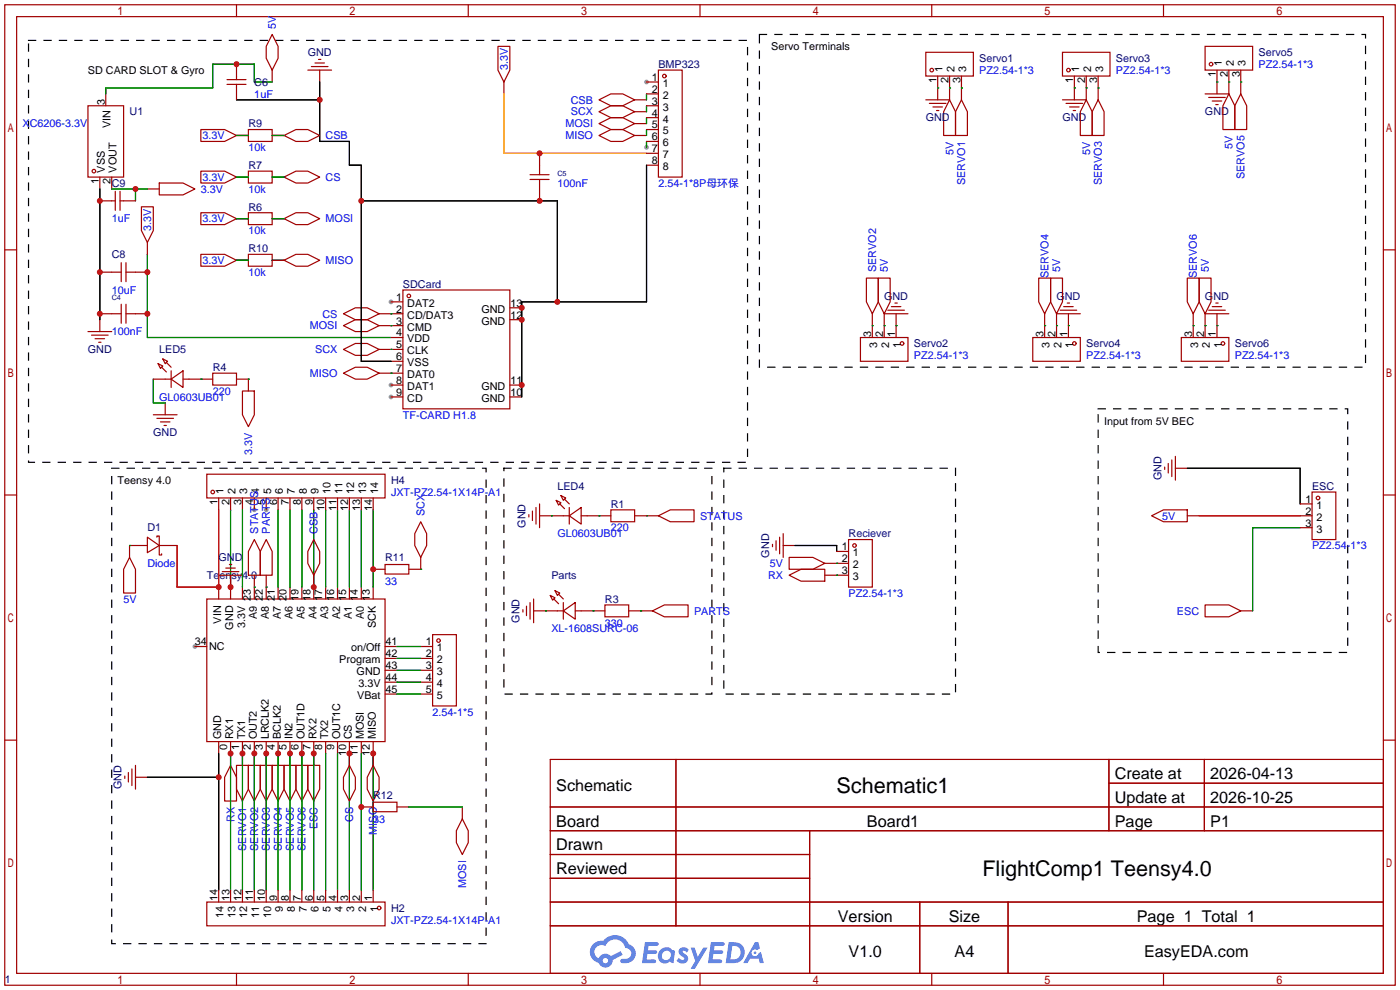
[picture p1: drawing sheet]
<svg xmlns="http://www.w3.org/2000/svg" width="299mm" height="212mm" viewBox="0 0 299 212" stroke-linecap="round" stroke-linejoin="round" font-family="sans-serif">
<g fill="#999">
<circle cx="41.7" cy="138.2" r=".51"/>
<circle cx="54.4" cy="109" r=".51"/>
<circle cx="56.9" cy="109" r=".51"/>
<circle cx="138.2" cy="17.5" r=".51"/>
<circle cx="83.6" cy="84.8" r=".51"/>
<circle cx="83.6" cy="82.3" r=".51"/>
<circle cx="83.6" cy="64.5" r=".51"/>
<circle cx="138.2" cy="31.5" r=".51"/>
</g>
<g fill="none" stroke="#a10000" stroke-width=".25">
<path d="M1 1h297.2v209.6h-297.2zM3.6 3.6h292.1v204.4h-292.1zM50.5 1v2.6M100.1 1v2.6M149.6 1v2.6M199.1 1v2.6M248.7 1v2.6M1 53.4h2.6M295.7 53.4h2.5M1 105.8h2.6M295.7 105.8h2.5M1 158.2h2.6"/>
<path d="M295.7 158.2h2.5M117.6 162.3h178.1v45.7h-178.1zM117.6 172.5h178.1M117.6 177.5h178.1M144.5 162.3v35.6M173 177.5v30.5M237 162.3v15.2M237 167.4h58.7M257.4 162.3v15.2M117.6 182.6h55.4M117.6 192.8h178.1M117.6 187.7h55.4"/>
<path d="M117.6 197.9h178.1M196.6 192.8v15.2M215.4 192.8v15.2M50.5 208v2.6M100.1 208v2.6M149.6 208v2.6M199.1 208v2.6M248.7 208v2.6"/>
</g>
<g fill="#5487ff">
<path d="M145.3 202.7a1.3 1.3 0 0 1 1.9 .3l-.4 .6a.54 .54 0 0 0-.9-.2l.1 .2a1.34 1.34 0 0 1 .9 1.8 1.47 1.47 0 0 1-2.3-.1l.5-.6 .8 .5a.31 .31 0 0 0 .4-.3 .31 .31 0 0 0-.3-.4 1.12 1.12 0 0 1-.7-1.8z"/>
<path d="M147.6 202.5h.9l.6 2 1.2-2h.9l-2.7 4.6h-.9l1-1.7z"/>
<path d="M137.8 201.4h1.7a1.31 1.31 0 0 1 1.2 .2 .4 .4 0 0 1-.3 .5l-1.8 .1-.1 .9h1.6a.4 .4 0 0 1 .4 .4 .4 .4 0 0 1-.5 .4h-1.6l-.2 1.2h1.4a.46 .46 0 0 1 .5 0 .46 .46 0 0 1 .1 .5l-.4 .2h-2.6z"/>
<path d="M151.9 201.4h1.7a1.32 1.32 0 0 1 1.2 .2 .39 .39 0 0 1-.3 .5l-1.8 .1-.1 .9h1.6a.4 .4 0 0 1 .4 .4 .4 .4 0 0 1-.4 .4h-1.7l-.2 1.2h1.4a.46 .46 0 0 1 .5 0 .46 .46 0 0 1 .1 .5l-.4 .2h-2.6z"/>
<path d="M161.3 201.4h.8l.3 1.3-.6 .4a.75 .75 0 0 0-1.1 .3 .75 .75 0 0 0 .5 1 .75 .75 0 0 0 .9-.7l.5-.2 .6 2.3h-.8l-.3-.9h-1.8l-.5 .9h-1z"/>
<path d="M155.7 201.4l-.6 4.4h1.5a2.27 2.27 0 0 0 2.6-2.2 2.27 2.27 0 0 0-2.7-2.2zM156.5 202.1a1.5 1.5 0 0 1 1.8 1.6 1.5 1.5 0 0 1-1.9 1.4h-.3z"/>
<path d="M141.2 203a1.6 1.6 0 0 0-.3 2.3 1.6 1.6 0 0 0 2.3 .2l.7 .3 .3-2.4-.1-.3-.5-.1a1.58 1.58 0 0 0-2.4 0zM141.8 203.5a.98 .98 0 0 1 1.6 .4 .98 .98 0 0 1-1.1 1.3 .94 .94 0 0 1-.9-.7 .94 .94 0 0 1 .4-1z"/>
<path d="M126.8 201.8a2.37 2.37 0 0 0 1.1 4 1.54 1.54 0 0 0 1.8 1 1.54 1.54 0 0 0 1.2-1.6l2.2-1.1-.5-.8-2 1a1.57 1.57 0 0 0-2.7 .5 1.5 1.5 0 0 1-.7-2.1 1.5 1.5 0 0 1 2.2-.5 2.23 2.23 0 0 1 2.3-1.4 2.23 2.23 0 0 1 2 1.8 1.16 1.16 0 0 1 1.2 1.1 1.16 1.16 0 0 1-1.1 1.2h-.7a.47 .47 0 0 0-.5 .4 .47 .47 0 0 0 .4 .5 2.17 2.17 0 0 0 2.5-.9 2.17 2.17 0 0 0-.3-2.7l-.8-.4a3.2 3.2 0 0 0-5.5-.7l-1.1 .1zM128.8 205.3a.6 .6 0 0 1 1.2 0 .6 .6 0 0 1-1.2 0z"/>
<circle cx="161.4" cy="203.6" r=".28"/>
</g>
<g fill="none" stroke="#a10000" stroke-width=".25">
<path d="M48.5 18h4.1M48.5 17h4.1M50.5 13.7v3.3M50.5 18v3.3M58.2 7.4l1.2 2.5v2.5l-1.2 2.6-1.3-2.6v-2.5zM58.2 15v2.5M65.8 15h5.1M66.5 14.2h3.6M67.3 13.5h2M68.1 12.7h.5M68.3 15v2.5M106.4 9.9h2.6v5.1l-1.3 2.5-1.3-2.5z"/>
<path d="M107.7 17.5v2.6M138.2 17.5h2.5M140.7 15h5.1v22.8h-5.1zM197.9 11.2h10.1v5.1h-10.1zM200.4 16.3v5M202.9 16.3v5M205.5 16.3v5M227.1 11.2h10.1v5.1h-10.1zM229.6 16.3v5M232.2 16.3v5M234.7 16.3v5M257.6 9.9h10.1v5.1h-10.1z"/>
<path d="M260.1 15v5.1M262.6 15v5.1M265.2 15v5.1M18.8 22.6h7.6v15.2h-7.6zM21.3 37.8v2.6M22.6 20.1v2.5M23.9 37.8v2.6M34 39.1h5.1l2.6 1.3-2.6 1.3h-5.1zM42.9 27.7h5.1l2.5 1.3-2.5 1.2h-5.1zM42.9 36.6h5.1l2.5 1.2-2.5 1.3h-5.1zM50.5 29h2.6M50.5 37.8h2.6"/>
<path d="M53.1 36.6h5.1v2.5h-5.1zM53.1 27.7h5.1v2.5h-5.1zM58.2 29h2.5M58.2 37.8h2.5M60.7 29l2.5-1.3h2.6l2.5 1.3-2.5 1.2h-2.6zM60.7 37.8l2.5-1.2h2.6l2.5 1.2-2.5 1.3h-2.6zM113.3 38.4h4M113.3 37.3h4M115.3 32.8v4.5M115.3 38.4v4.5M128 21.3l2.6-1.2h2.5l2.5 1.2-2.5 1.3h-2.5zM128 23.9l2.6-1.3h2.5l2.5 1.3-2.5 1.2h-2.5z"/>
<path d="M128 26.4l2.6-1.3h2.5l2.5 1.3-2.5 1.3h-2.5zM128 29l2.6-1.3h2.5l2.5 1.3-2.5 1.2h-2.5zM135.6 21.3h2.6M135.6 23.9h2.6M135.6 26.4h2.6M135.6 29h2.6M138.2 20.1h2.5M138.2 22.6h2.5M138.2 25.1h2.5M138.2 27.7h2.5M138.2 30.2h2.5M138.2 32.8h2.5"/>
<path d="M138.2 35.3h2.5M197.9 21.3h5M198.6 22.1h3.6M199.4 22.9h2M200.2 23.6h.5M202.9 21.3l1.3 2.6v5.1h-2.5v-5.1zM205.5 21.3l1.3 2.6v5.1h-2.6v-5.1zM227.1 21.3h5.1M227.8 22.1h3.6M228.6 22.9h2M229.4 23.6h.5M232.2 21.3l1.2 2.6v5.1h-2.5v-5.1z"/>
<path d="M234.7 21.3l1.3 2.6v5.1h-2.6v-5.1zM257.6 20.1h5M258.3 20.8h3.6M259.1 21.6h2M259.8 22.4h.5M262.6 20.1l1.3 2.5v5.1h-2.5v-5.1zM265.2 20.1l1.2 2.5v5.1h-2.5v-5.1zM21.3 58.2h4.6M21.3 42.9h3.3M24.6 40.9v4.1M25.7 40.9v4.1M25.7 42.9h3.3"/>
<path d="M25.9 56.1v4.1M26.9 56.1v4.1M26.9 58.2h4.6M30.2 44.2h2.6v5.1l-1.3 2.5-1.3-2.5zM31.5 40.4h2.5M31.5 51.8v2.6M42.9 45.5h5.1l2.5 1.2-2.5 1.3h-5.1zM42.9 54.4h5.1l2.5 1.2-2.5 1.3h-5.1zM50.5 46.7h2.6M50.5 55.6h2.6M53.1 45.5h5.1v2.5h-5.1zM53.1 54.4h5.1v2.5h-5.1z"/>
<path d="M58.2 46.7h2.5M58.2 55.6h2.5M60.7 46.7l2.5-1.2h2.6l2.5 1.2-2.5 1.3h-2.6zM60.7 55.6l2.5-1.2h2.6l2.5 1.2-2.5 1.3h-2.6zM185.2 59.4h2.5v5.1l-1.3 2.6-1.2-2.6zM187.7 59.4h2.5v5.1l-1.2 2.6-1.3-2.6zM222 59.4h2.5v5.1l-1.2 2.6-1.3-2.6zM224.5 59.4h2.6v5.1l-1.3 2.6-1.3-2.6zM253.7 59.4h2.6v5.1l-1.3 2.6-1.3-2.6zM256.3 59.4h2.5v5.1l-1.2 2.6-1.3-2.6zM18.8 70.9h5.1M19.6 71.6h3.5"/>
<path d="M20.3 72.4h2.1M21.1 73.2h.5M21.3 67.1h4.6M21.3 68.3v2.6M25.9 65v4.1M26.9 67.1h4.6M26.9 65v4.1M33.8 77.7l1 .5-.5 .5zM34.5 78.5l1.1 1M34.8 76.7l1 .5-.5 .5zM35.6 77.5l1 1M36.6 79.2v3.6"/>
<path d="M45.5 79.8h5v2.5h-5zM73.4 79.8l2.5-1.3h2.6l2.5 1.3-2.5 1.2h-2.6zM73.4 67.1l2.5-1.3h2.6l2.5 1.3-2.5 1.2h-2.6zM73.4 74.7l2.5-1.3h2.6l2.5 1.3-2.5 1.2h-2.6zM73.4 69.6l2.5-1.3h2.6l2.5 1.3-2.5 1.3h-2.6zM81 67.1h5.1M81 79.8h5.1M81 74.7h5.1M81 69.6h5.1M83.6 77.2h2.5M83.6 72.1h2.5M83.6 64.5h2.5"/>
<path d="M86.1 62h22.9v25.4h-22.9zM109 65.8h2.5M109 68.3h2.5M183.9 72.1h10.2v5.1h-10.2zM186.4 67.1v5M189 67.1h5.1M189 67.1v5M189.7 66.3h3.6M190.5 65.5h2M191.3 64.8h.5M191.5 67.1v5M220.7 72.1h10.2v5.1h-10.2z"/>
<path d="M223.3 67.1v5M225.8 67.1h5.1M225.8 67.1v5M226.6 66.3h3.5M227.3 65.5h2.1M228.1 64.8h.5M228.3 67.1v5M252.5 72.1h10.1v5.1h-10.1zM255 67.1v5M257.6 67.1h5M257.6 67.1v5M258.3 66.3h3.6"/>
<path d="M259.1 65.5h2M259.8 64.8h.5M260.1 67.1v5M32.8 88.6h5M32.8 81h3.8M33.5 89.4h3.6M34.3 90.2h2M35.1 90.9h.5M35.3 86.1v2.5M36.6 81l2.5-1.8v3.6zM39.1 81h6.4M50.5 81h2.6v2.6"/>
<path d="M51.8 83.6h2.6v5l-1.3 2.6-1.3-2.6zM83.6 82.3h2.5M83.6 84.8h2.5M109 82.3h2.5M109 84.8h2.5M248.9 99.8v.5M249.7 99.1v2M250.4 98.3v3.6M251.2 97.5v5.1M27.7 119.1l1.3 2.6v5h-2.6v-5zM31.5 114.8l2.5 1.8-2.5 1.5zM31.5 116.6h-3.8v2.5"/>
<path d="M33.5 114.8v-.2h.5v2M34 116.6v2h.5v-.2M34 116.6h3.8M44.2 101.3h38.1v5.1h-38.1zM46.7 106.4v2.6M49.3 106.4v2.6M51.8 106.4v2.6M54.4 115.3l1.2 2.6v5h-2.5v-5zM54.4 106.4v2.6M56.9 115.3l1.3 2.6v5h-2.6v-5zM56.9 106.4v2.6M59.4 106.4v2.6"/>
<path d="M62 106.4v2.6M64.5 106.4v2.6M67.1 115.3l1.2 2.6v2.5l-1.2 2.5-1.3-2.5v-2.5zM67.1 106.4v2.6M69.6 106.4v2.6M72.1 106.4v2.6M74.7 106.4v2.6M77.2 106.4v2.6M79.8 106.4v2.6M89.9 111.5l1.3 2.5v2.6l-1.3 2.5-1.3-2.5v-2.6zM89.9 119.1v2.6h-2.5M113 110v.5"/>
<path d="M113.8 109.2v2.1M114.6 108.5v3.5M115.3 110.2h6.4M115.3 107.7v5.1M118.9 106.9l1 .5-.5 .5zM119.6 107.7l1 1M119.9 105.9l1 .5-.5 .5zM120.6 106.7l1.1 1M121.7 110.2l2.5-1.7v3.5zM121.7 108.5v3.5M124.2 110.2h6.4M130.6 109h5v2.5h-5z"/>
<path d="M135.6 110.2h5.1M140.7 110.2l2.6-1.2h5v2.5h-5zM165.1 116.3v.5M165.9 115.6v2M166.6 114.8v3.6M167.4 116.6h2.5M167.4 114v5.1M168.7 119.1h5l2.6 1.3-2.6 1.3h-5zM178.8 117.9h2.6M181.4 115.3h5v10.2h-5zM246.1 110.2l2.6-1.2h5v2.5h-5zM251.2 100.1h2.5"/>
<path d="M253.7 110.2h2.6M277.9 110.2h2.5M277.9 107.7h2.5M277.9 112.8h2.5M280.4 105.2h5.1v10.1h-5.1zM41.7 138.2h2.5M44.2 128h38.1v30.5h-38.1zM46.7 125.5v2.5M46.7 122.9h5.1M47.5 122.2h3.6M48.3 121.4h2M49 120.6h.5"/>
<path d="M49.3 122.9v5.1M51.8 125.5v2.5M54.4 122.9v5.1M56.9 122.9v5.1M59.4 125.5v2.5M62 125.5v2.5M64.5 125.5v2.5M67.1 122.9v5.1M69.6 125.5v2.5M72.1 125.5v2.5M74.7 125.5v2.5M77.2 125.5v2.5"/>
<path d="M79.8 125.5v2.5M79.8 121.7h2.5M82.3 120.6h5.1v2.1h-5.1zM82.3 138.2h2.5M89.9 138.2h2.6M92.5 135.6h5v15.3h-5zM111.8 130.3v.5M112.5 129.5v2.1M113.3 128.8v3.5M114 130.6h6.4M114 128v5.1M117.6 127.3l1 .5-.5 .5z"/>
<path d="M118.4 128l1 1M118.6 126.2l1 .5-.5 .6zM119.4 127l1 1M120.4 130.6l2.5-1.8v3.5zM120.4 128.8v3.5M122.9 130.6h6.4M129.3 129.3h5.1v2.5h-5.1zM134.4 130.6h5M139.4 130.6l2.6-1.3h5.1v2.5h-5.1zM168.7 122.9l2.5-1.2h5.1v2.5h-5.1zM176.3 120.4h5.1M176.3 122.9h5.1"/>
<path d="M257.6 129.3h5l2.6 1.3-2.6 1.2h-5zM265.2 130.6h2.5M46.7 158.5v2.5M49.3 158.5v5.1M51.8 158.5v5.1M54.4 158.5v5.1M56.9 158.5v5.1M59.4 158.5v5.1M62 158.5v5.1M64.5 158.5v5.1M67.1 158.5v5.1M69.6 158.5v2.5"/>
<path d="M72.1 158.5v2.5M74.7 158.5v5.1M77.2 158.5v2.5M79.8 158.5v5.1M82.3 140.7h2.5M82.3 143.3h2.5M82.3 145.8h2.5M82.3 148.3h2.5M89.9 140.7h2.6M89.9 143.3h2.6M89.9 145.8h2.6M89.9 148.3h2.6"/>
<path d="M26.7 165.9v.5M27.4 165.1v2M28.2 164.3v3.6M29 166.1h2.5M29 163.6v5.1M49.3 163.6l1.2 2.5v5.1h-2.5v-5.1zM50.5 163.6h2.6v5.1l-1.3 2.5-1.3-2.5zM53.1 163.6h2.5v5.1l-1.2 2.5-1.3-2.5zM55.6 163.6h2.6v5.1l-1.3 2.5-1.3-2.5zM58.2 163.6h2.5v5.1l-1.3 2.5-1.2-2.5zM60.7 163.6h2.5v5.1l-1.2 2.5-1.3-2.5zM63.2 163.6h2.6v5.1l-1.3 2.5-1.3-2.5z"/>
<path d="M65.8 163.6h2.5v5.1l-1.2 2.5-1.3-2.5zM74.7 163.6l1.2 2.5v2.6l-1.2 2.5-1.3-2.5v-2.6zM77.2 172.5h2.6M79.8 171.5h5v2h-5zM79.8 163.6l1.2 2.5v2.6l-1.2 2.5-1.3-2.5v-2.6zM84.8 172.5h2.6M98.8 175l1.3 2.5v2.6l-1.3 2.5-1.3-2.5v-2.6zM98.8 172.5v2.5M44.2 192.8h38.1v5.1h-38.1zM46.7 190.2v2.6M49.3 190.2v2.6M51.8 190.2v2.6"/>
<path d="M54.4 190.2v2.6M56.9 190.2v2.6M59.4 190.2v2.6M62 190.2v2.6M64.5 190.2v2.6M67.1 190.2v2.6M69.6 190.2v2.6M72.1 190.2v2.6M74.7 190.2v2.6M77.2 190.2v2.6M79.8 190.2v2.6"/>
<circle cx="142" cy="16.3" r=".38"/>
<circle cx="199.1" cy="15" r=".38"/>
<circle cx="228.3" cy="15" r=".38"/>
<circle cx="258.8" cy="13.7" r=".38"/>
<circle cx="20.1" cy="36.6" r=".38"/>
<circle cx="87.4" cy="63.2" r=".38"/>
<circle cx="192.8" cy="73.4" r=".38"/>
<circle cx="229.6" cy="73.4" r=".38"/>
<circle cx="261.4" cy="73.4" r=".38"/>
<circle cx="45.5" cy="105.2" r=".38"/>
<circle cx="182.6" cy="116.6" r=".38"/>
<circle cx="281.7" cy="106.4" r=".38"/>
<circle cx="93.7" cy="136.9" r=".38"/>
<circle cx="81" cy="194.1" r=".38"/>
</g>
<path d="M6.1 8.6h153.7v90.2h-153.7zM162.3 7.4h129.5v71.1h-129.5zM234.7 87.4h53.3v52h-53.3zM23.9 100.1h80v101.6h-80zM107.7 100.1h44.4v48.2h-44.4zM154.7 100.1h49.5v48.2h-49.5z" fill="none" stroke="#000" stroke-width=".25" stroke-dasharray="1.5 1.8"/>
<path d="M46.7 109v16.5h-8.9v-8.9M256.3 110.2h21.6" fill="none" stroke="#f00" stroke-width=".25"/>
<path d="M68.3 17.5v12.7h6.4v5.1h2.5v41.9h6.4M50.5 21.3h17.8M138.2 35.3v29.2h-26.7v20.3M21.3 40.4v27.9M77.2 42.9h41.9v21.6M169.9 116.6h8.9v1.3M253.7 100.1h24.2v7.6M31.5 166.1h15.2M46.7 161v29.2" fill="none" stroke="#000" stroke-width=".25"/>
<g fill="none" stroke="#008700" stroke-width=".25">
<path d="M58.2 17.5h-3.8v-3.8h-8.9v5.1h-22.9v1.3M200.4 18.8h.1M202.9 18.8h.1M205.5 18.8h.1M229.6 18.8h.1M232.2 18.8h.1M234.7 18.8h.1M260.1 17.5h.1M262.6 17.5h.1M265.2 17.5h.1M50.5 29h2.6M50.5 37.8h2.6"/>
<path d="M58.2 29h2.5M58.2 37.8h2.5M138.2 20.1v1.2M138.2 22.6v1.3M138.2 25.1v1.3M138.2 27.7v1.3M138.2 30.2v1.3M23.9 40.4h7.6M29 40.4v2.5M31.5 54.4v17.7h52.1M50.5 46.7h2.6M50.5 55.6h2.6"/>
<path d="M58.2 46.7h2.5M58.2 55.6h2.5M83.6 67.1h.1M83.6 79.8h.1M83.6 69.6h.1M83.6 74.7h.1M186.4 69.6h.1M189 69.6h.1M191.5 69.6h.1M223.3 69.6h.1M225.8 69.6h.1M228.3 69.6h.1"/>
<path d="M255 69.6h.1M257.6 69.6h.1M260.1 69.6h.1M32.8 81v5.1h2.5M42.9 81h.1M53.1 81h.1M27.7 116.6h.1M49.3 109v16.5M51.8 109v16.5M59.4 109v16.5M62 109v16.5M64.5 109v16.5"/>
<path d="M67.1 109v16.5M69.6 109v16.5M72.1 109v16.5M74.7 109v16.5M77.2 109v16.5M79.8 109v16.5M117.9 110.2h.1M128 110.2h.1M138.2 110.2h.1M277.9 112.8h-10.2v17.8M54.4 125.5h.1M56.9 125.5h.1"/>
<path d="M84.8 138.2h5.1M89.9 121.7h.1M116.6 130.6h.1M126.7 130.6h.1M136.9 130.6h.1M178.8 120.4h.1M178.8 122.9h.1M84.8 140.7h5.1M84.8 143.3h5.1M84.8 145.8h5.1M84.8 148.3h5.1M49.3 161v29.2"/>
<path d="M51.8 161v29.2M54.4 161v29.2M56.9 161v29.2M59.4 161v29.2M62 161v29.2M64.5 161v29.2M67.1 161v29.2M69.6 161v29.2M72.1 161v29.2M74.7 161v29.2M77.2 161v29.2M79.8 161v29.2"/>
<path d="M87.4 172.5h11.4"/>
</g>
<path d="M107.7 20.1v12.7h30.5" fill="none" stroke="#f90" stroke-width=".25"/>
<g fill="#c00">
<circle cx="46.7" cy="125.5" r=".63"/>
<circle cx="46.7" cy="166.1" r=".63"/>
<circle cx="115.3" cy="32.8" r=".63"/>
<circle cx="79.8" cy="161" r=".63"/>
<circle cx="74.7" cy="161" r=".63"/>
<circle cx="67.1" cy="161" r=".63"/>
<circle cx="64.5" cy="161" r=".63"/>
<circle cx="62" cy="161" r=".63"/>
<circle cx="59.4" cy="161" r=".63"/>
<circle cx="56.9" cy="161" r=".63"/>
<circle cx="54.4" cy="161" r=".63"/>
<circle cx="51.8" cy="161" r=".63"/>
<circle cx="49.3" cy="161" r=".63"/>
<circle cx="49.3" cy="125.5" r=".63"/>
<circle cx="67.1" cy="125.5" r=".63"/>
<circle cx="79.8" cy="121.7" r=".63"/>
<circle cx="50.5" cy="13.7" r=".63"/>
<circle cx="31.5" cy="67.1" r=".63"/>
<circle cx="31.5" cy="58.2" r=".63"/>
<circle cx="77.2" cy="42.9" r=".63"/>
<circle cx="115.3" cy="42.9" r=".63"/>
<circle cx="119.1" cy="64.5" r=".63"/>
<circle cx="111.5" cy="65.8" r=".63"/>
<circle cx="111.5" cy="68.3" r=".63"/>
<circle cx="111.5" cy="82.3" r=".63"/>
<circle cx="68.3" cy="21.3" r=".63"/>
<circle cx="21.3" cy="67.1" r=".63"/>
<circle cx="21.3" cy="58.2" r=".63"/>
<circle cx="21.3" cy="42.9" r=".63"/>
<circle cx="29" cy="40.4" r=".63"/>
<circle cx="77.2" cy="172.5" r=".63"/>
</g>
<g font-size="4.6">
<text x="178.8" y="169.4">Schematic1</text>
<text x="210" y="187.2">FlightComp1 Teensy4.0</text>
</g>
<g font-size="3.5">
<text x="238.3" y="166.5">Create at</text>
<text x="258.7" y="166.5">2026-04-13</text>
<text x="118.9" y="169.1">Schematic</text>
<text x="238.3" y="171.6">Update at</text>
<text x="258.7" y="171.6">2026-10-25</text>
<text x="118.9" y="176.7">Board</text>
<text x="185.3" y="176.7">Board1</text>
<text x="238.3" y="176.7">Page</text>
<text x="258.7" y="176.7">P1</text>
<text x="118.9" y="181.8">Drawn</text>
<text x="118.9" y="186.8">Reviewed</text>
<text x="179.1" y="197">Version</text>
<text x="202.8" y="197">Size</text>
<text x="243" y="197">Page 1 Total 1</text>
<text x="181.4" y="204.6">V1.0</text>
<text x="204" y="204.6">A4</text>
<text x="244.5" y="204.6">EasyEDA.com</text>
</g>
<g font-size="2.3" fill="#00f">
<text x="59" y="6.1" transform="rotate(-90 59 6.1)">5V</text>
<text x="108.5" y="15" transform="rotate(-90 108.5 15)">3.3V</text>
<text x="209.3" y="15.8">PZ2.54-1*3</text>
<text x="238.5" y="15.8">PZ2.54-1*3</text>
<text x="269" y="14.5">PZ2.54-1*3</text>
<text x="54.4" y="20.9">1uF</text>
<text x="122" y="22.1">CSB</text>
<text x="4.8" y="27.2">XC6206-3.3V</text>
<text x="43.3" y="29.8">3.3V</text>
<text x="69.6" y="29.8">CSB</text>
<text x="120.8" y="27.2">MOSI</text>
<text x="120.8" y="29.8">MISO</text>
<text x="122" y="24.7">SCX</text>
<text x="53.1" y="32.3">10k</text>
<text x="203.8" y="33.1" transform="rotate(-90 203.8 33.1)">5V</text>
<text x="233" y="33.1" transform="rotate(-90 233 33.1)">5V</text>
<text x="263.4" y="31.8" transform="rotate(-90 263.4 31.8)">5V</text>
<text x="42.9" y="41.2">3.3V</text>
<text x="43.3" y="38.7">3.3V</text>
<text x="53.1" y="41.2">10k</text>
<text x="69.6" y="38.7">CS</text>
<text x="119.1" y="39.9">100nF</text>
<text x="140.7" y="39.9">2.54-1*8P母环保</text>
<text x="206.3" y="39.6" transform="rotate(-90 206.3 39.6)">SERVO1</text>
<text x="235.5" y="39.6" transform="rotate(-90 235.5 39.6)">SERVO3</text>
<text x="266" y="38.3" transform="rotate(-90 266 38.3)">SERVO5</text>
<text x="23.9" y="47.5">1uF</text>
<text x="43.3" y="47.5">3.3V</text>
<text x="69.6" y="47.5">MOSI</text>
<text x="32.3" y="49.3" transform="rotate(-90 32.3 49.3)">3.3V</text>
<text x="53.1" y="50.1">10k</text>
<text x="43.3" y="56.4">3.3V</text>
<text x="53.1" y="59">10k</text>
<text x="69.6" y="56.4">MISO</text>
<text x="187.2" y="58.2" transform="rotate(-90 187.2 58.2)">SERVO2</text>
<text x="189.8" y="58.2" transform="rotate(-90 189.8 58.2)">5V</text>
<text x="224.1" y="59.4" transform="rotate(-90 224.1 59.4)">SERVO4</text>
<text x="226.6" y="58.2" transform="rotate(-90 226.6 58.2)">5V</text>
<text x="255.8" y="59.4" transform="rotate(-90 255.8 59.4)">SERVO6</text>
<text x="258.4" y="58.2" transform="rotate(-90 258.4 58.2)">5V</text>
<text x="23.9" y="62.8">10uF</text>
<text x="23.9" y="71.7">100nF</text>
<text x="66.2" y="70.4">MOSI</text>
<text x="68.9" y="67.9">CS</text>
<text x="67.4" y="75.5">SCX</text>
<text x="195.3" y="76.8">PZ2.54-1*3</text>
<text x="232.2" y="76.8">PZ2.54-1*3</text>
<text x="263.9" y="76.8">PZ2.54-1*3</text>
<text x="66.2" y="80.6">MISO</text>
<text x="34" y="85.6">GL0603UB01</text>
<text x="45.5" y="84.4">220</text>
<text x="86.1" y="89.5">TF-CARD H1.8</text>
<text x="53.9" y="97.2" transform="rotate(-90 53.9 97.2)">3.3V</text>
<text x="83.6" y="106">JXT-PZ2.54-1X14P-A1</text>
<text x="90.7" y="110.2" transform="rotate(-90 90.7 110.2)">SCX</text>
<text x="130.6" y="113.6">220</text>
<text x="149.6" y="111">STATUS</text>
<text x="248.4" y="111">5V</text>
<text x="55.2" y="114" transform="rotate(-90 55.2 114)">STATUS4</text>
<text x="57.7" y="114" transform="rotate(-90 57.7 114)">PARTS</text>
<text x="67.9" y="114" transform="rotate(-90 67.9 114)">CSB</text>
<text x="119.1" y="114.9">GL0603UB01</text>
<text x="280.4" y="117.4">PZ2.54-1*3</text>
<text x="31.5" y="121.2">Diode</text>
<text x="82.3" y="125">33</text>
<text x="164.2" y="123.7">RX</text>
<text x="164.6" y="121.2">5V</text>
<text x="26.4" y="128.8">5V</text>
<text x="148.3" y="131.4">PARTS</text>
<text x="181.4" y="127.6">PZ2.54-1*3</text>
<text x="251.5" y="131.4">ESC</text>
<text x="117.9" y="135.2">XL-1608SURC-06</text>
<text x="129.3" y="133.9">330</text>
<text x="92.5" y="153">2.54-1*5</text>
<text x="50.1" y="175.7" transform="rotate(-90 50.1 175.7)">RX</text>
<text x="67.9" y="177.2" transform="rotate(-90 67.9 177.2)">ESC</text>
<text x="75.5" y="175.7" transform="rotate(-90 75.5 175.7)">CS</text>
<text x="79.8" y="175.8">33</text>
<text x="80.6" y="178.4" transform="rotate(-90 80.6 178.4)">MISO</text>
<text x="52.6" y="181.8" transform="rotate(-90 52.6 181.8)">SERVO1</text>
<text x="55.2" y="181.8" transform="rotate(-90 55.2 181.8)">SERVO2</text>
<text x="57.7" y="181.8" transform="rotate(-90 57.7 181.8)">SERVO3</text>
<text x="60.2" y="181.8" transform="rotate(-90 60.2 181.8)">SERVO4</text>
<text x="62.8" y="181.8" transform="rotate(-90 62.8 181.8)">SERVO5</text>
<text x="65.3" y="181.8" transform="rotate(-90 65.3 181.8)">SERVO6</text>
<text x="99.6" y="189.8" transform="rotate(-90 99.6 189.8)">MOSI</text>
<text x="83.6" y="197.4">JXT-PZ2.54-1X14P-A1</text>
</g>
<g font-size="2.3" fill="#000080">
<text x="65.8" y="12">GND</text>
<text x="269" y="12">Servo5</text>
<text x="140.7" y="14.5">BMP323</text>
<text x="209.3" y="13.3">Servo1</text>
<text x="238.5" y="13.3">Servo3</text>
<text x="54.4" y="18.3">C6</text>
<text x="27.7" y="24.7">U1</text>
<text x="53.1" y="27.2">R9</text>
<text x="197.8" y="26">GND</text>
<text x="227.1" y="26">GND</text>
<text x="257.5" y="24.7">GND</text>
<text x="23.9" y="39.9">C9</text>
<text x="53.1" y="36.1">R7</text>
<text x="53.1" y="45">R6</text>
<text x="53.1" y="53.9">R10</text>
<text x="23.9" y="55.2">C8</text>
<text x="86.1" y="61.5">SDCard</text>
<text x="189" y="64.1">GND</text>
<text x="225.8" y="64.1">GND</text>
<text x="257.5" y="64.1">GND</text>
<text x="18.8" y="75.5">GND</text>
<text x="34" y="75.5">LED5</text>
<text x="195.3" y="74.2">Servo2</text>
<text x="232.2" y="74.2">Servo4</text>
<text x="263.9" y="74.2">Servo6</text>
<text x="45.5" y="79.3">R4</text>
<text x="32.7" y="93.3">GND</text>
<text x="83.6" y="103.4">H4</text>
<text x="119.1" y="104.7">LED4</text>
<text x="248.2" y="102.6" transform="rotate(-90 248.2 102.6)">GND</text>
<text x="280.4" y="104.7">ESC</text>
<text x="31.5" y="113.6">D1</text>
<text x="112.3" y="112.8" transform="rotate(-90 112.3 112.8)">GND</text>
<text x="130.6" y="108.5">R1</text>
<text x="46.7" y="119.9">GND</text>
<text x="82.3" y="119.9">R11</text>
<text x="164.4" y="119.2" transform="rotate(-90 164.4 119.2)">GND</text>
<text x="181.4" y="114.9">Reciever</text>
<text x="44.2" y="123.7">Teensy4.0</text>
<text x="117.9" y="123.7">Parts</text>
<text x="129.3" y="128.8">R3</text>
<text x="111" y="133.1" transform="rotate(-90 111 133.1)">GND</text>
<text x="26" y="168.7" transform="rotate(-90 26 168.7)">GND</text>
<text x="79.8" y="170.7">R12</text>
<text x="83.6" y="194.9">H2</text>
<text x="1" y="210.1">1</text>
</g>
<g font-size="2.3">
<text x="164.8" y="10.7">Servo Terminals</text>
<text x="18.8" y="15.8">SD CARD SLOT &amp; Gyro</text>
<text x="139.3" y="17.3">1</text>
<text x="200.2" y="17.7" transform="rotate(-90 200.2 17.7)">1</text>
<text x="201.4" y="15.3" transform="rotate(-90 201.4 15.3)">1</text>
<text x="202.7" y="17.7" transform="rotate(-90 202.7 17.7)">2</text>
<text x="204" y="15.3" transform="rotate(-90 204 15.3)">2</text>
<text x="205.3" y="17.7" transform="rotate(-90 205.3 17.7)">3</text>
<text x="206.5" y="15.3" transform="rotate(-90 206.5 15.3)">3</text>
<text x="229.4" y="17.7" transform="rotate(-90 229.4 17.7)">1</text>
<text x="230.7" y="15.3" transform="rotate(-90 230.7 15.3)">1</text>
<text x="231.9" y="17.7" transform="rotate(-90 231.9 17.7)">2</text>
<text x="233.2" y="15.3" transform="rotate(-90 233.2 15.3)">2</text>
<text x="234.5" y="17.7" transform="rotate(-90 234.5 17.7)">3</text>
<text x="235.7" y="15.3" transform="rotate(-90 235.7 15.3)">3</text>
<text x="259.9" y="16.4" transform="rotate(-90 259.9 16.4)">1</text>
<text x="261.1" y="14" transform="rotate(-90 261.1 14)">1</text>
<text x="262.4" y="16.4" transform="rotate(-90 262.4 16.4)">2</text>
<text x="263.7" y="14" transform="rotate(-90 263.7 14)">2</text>
<text x="264.9" y="16.4" transform="rotate(-90 264.9 16.4)">3</text>
<text x="266.2" y="14" transform="rotate(-90 266.2 14)">3</text>
<text x="22.4" y="22.5" transform="rotate(-90 22.4 22.5)">3</text>
<text x="139.3" y="19.8">2</text>
<text x="139.3" y="22.4">3</text>
<text x="141.7" y="18.6">1</text>
<text x="141.7" y="21.1">2</text>
<text x="141.7" y="23.6">3</text>
<text x="23.6" y="27.4" transform="rotate(-90 23.6 27.4)">VIN</text>
<text x="139.3" y="24.9">4</text>
<text x="139.3" y="27.5">5</text>
<text x="139.3" y="30">6</text>
<text x="141.7" y="26.2">4</text>
<text x="141.7" y="28.7">5</text>
<text x="139.3" y="32.5">7</text>
<text x="139.3" y="35.1">8</text>
<text x="141.7" y="31.3">6</text>
<text x="141.7" y="33.8">7</text>
<text x="21.1" y="39.3" transform="rotate(-90 21.1 39.3)">1</text>
<text x="22.4" y="36.9" transform="rotate(-90 22.4 36.9)">VSS</text>
<text x="23.6" y="39.3" transform="rotate(-90 23.6 39.3)">2</text>
<text x="24.9" y="36.9" transform="rotate(-90 24.9 36.9)">VOUT</text>
<text x="141.7" y="36.3">8</text>
<text x="84.7" y="64.3">1</text>
<text x="87" y="65.6">DAT2</text>
<text x="109.1" y="65.6">13</text>
<text x="84.7" y="71.9">4</text>
<text x="84.7" y="69.4">3</text>
<text x="84.7" y="66.8">2</text>
<text x="87" y="70.6">CMD</text>
<text x="87" y="68.1">CD/DAT3</text>
<text x="102.9" y="66.8">GND</text>
<text x="102.9" y="69.4">GND</text>
<text x="109.1" y="68.1">12</text>
<text x="84.7" y="77">6</text>
<text x="84.7" y="74.4">5</text>
<text x="87" y="75.7">CLK</text>
<text x="87" y="73.2">VDD</text>
<text x="186.2" y="72" transform="rotate(-90 186.2 72)">3</text>
<text x="187.5" y="74.4" transform="rotate(-90 187.5 74.4)">3</text>
<text x="188.7" y="72" transform="rotate(-90 188.7 72)">2</text>
<text x="190" y="74.4" transform="rotate(-90 190 74.4)">2</text>
<text x="191.3" y="72" transform="rotate(-90 191.3 72)">1</text>
<text x="192.6" y="74.4" transform="rotate(-90 192.6 74.4)">1</text>
<text x="223" y="72" transform="rotate(-90 223 72)">3</text>
<text x="224.3" y="74.4" transform="rotate(-90 224.3 74.4)">3</text>
<text x="225.6" y="72" transform="rotate(-90 225.6 72)">2</text>
<text x="226.8" y="74.4" transform="rotate(-90 226.8 74.4)">2</text>
<text x="228.1" y="72" transform="rotate(-90 228.1 72)">1</text>
<text x="229.4" y="74.4" transform="rotate(-90 229.4 74.4)">1</text>
<text x="254.8" y="72" transform="rotate(-90 254.8 72)">3</text>
<text x="256.1" y="74.4" transform="rotate(-90 256.1 74.4)">3</text>
<text x="257.3" y="72" transform="rotate(-90 257.3 72)">2</text>
<text x="258.6" y="74.4" transform="rotate(-90 258.6 74.4)">2</text>
<text x="259.9" y="72" transform="rotate(-90 259.9 72)">1</text>
<text x="261.1" y="74.4" transform="rotate(-90 261.1 74.4)">1</text>
<text x="84.7" y="82.1">8</text>
<text x="84.7" y="79.5">7</text>
<text x="87" y="83.3">DAT1</text>
<text x="87" y="80.8">DAT0</text>
<text x="87" y="78.3">VSS</text>
<text x="102.9" y="83.3">GND</text>
<text x="109.1" y="82.1">11</text>
<text x="84.7" y="84.6">9</text>
<text x="87" y="85.9">CD</text>
<text x="102.9" y="85.9">GND</text>
<text x="109.1" y="84.6">10</text>
<text x="236" y="90.7">Input from 5V BEC</text>
<text x="25.1" y="103.4">Teensy 4.0</text>
<text x="46.5" y="107.8" transform="rotate(-90 46.5 107.8)">1</text>
<text x="47.8" y="105.5" transform="rotate(-90 47.8 105.5)">1</text>
<text x="49" y="107.8" transform="rotate(-90 49 107.8)">2</text>
<text x="50.3" y="105.5" transform="rotate(-90 50.3 105.5)">2</text>
<text x="51.6" y="107.8" transform="rotate(-90 51.6 107.8)">3</text>
<text x="52.9" y="105.5" transform="rotate(-90 52.9 105.5)">3</text>
<text x="54.1" y="107.8" transform="rotate(-90 54.1 107.8)">4</text>
<text x="56.7" y="107.8" transform="rotate(-90 56.7 107.8)">5</text>
<text x="57.9" y="105.5" transform="rotate(-90 57.9 105.5)">5</text>
<text x="59.2" y="107.8" transform="rotate(-90 59.2 107.8)">6</text>
<text x="60.5" y="105.5" transform="rotate(-90 60.5 105.5)">6</text>
<text x="61.7" y="107.8" transform="rotate(-90 61.7 107.8)">7</text>
<text x="63" y="105.5" transform="rotate(-90 63 105.5)">7</text>
<text x="64.3" y="107.8" transform="rotate(-90 64.3 107.8)">8</text>
<text x="65.6" y="105.5" transform="rotate(-90 65.6 105.5)">8</text>
<text x="66.8" y="107.8" transform="rotate(-90 66.8 107.8)">9</text>
<text x="68.1" y="105.5" transform="rotate(-90 68.1 105.5)">9</text>
<text x="70.6" y="105.5" transform="rotate(-90 70.6 105.5)">10</text>
<text x="73.2" y="105.5" transform="rotate(-90 73.2 105.5)">11</text>
<text x="75.7" y="105.5" transform="rotate(-90 75.7 105.5)">12</text>
<text x="78.3" y="105.5" transform="rotate(-90 78.3 105.5)">13</text>
<text x="80.8" y="105.5" transform="rotate(-90 80.8 105.5)">14</text>
<text x="279" y="107.5">1</text>
<text x="69.4" y="109.1" transform="rotate(-90 69.4 109.1)">10</text>
<text x="71.9" y="109.1" transform="rotate(-90 71.9 109.1)">11</text>
<text x="74.4" y="109.1" transform="rotate(-90 74.4 109.1)">12</text>
<text x="77" y="109.1" transform="rotate(-90 77 109.1)">13</text>
<text x="79.5" y="109.1" transform="rotate(-90 79.5 109.1)">14</text>
<text x="279" y="110">2</text>
<text x="279" y="112.5">3</text>
<text x="281.4" y="108.7">1</text>
<text x="281.4" y="111.3">2</text>
<text x="281.4" y="113.8">3</text>
<text x="179.9" y="117.6">1</text>
<text x="182.3" y="118.9">1</text>
<text x="179.9" y="120.2">2</text>
<text x="179.9" y="122.7">3</text>
<text x="182.3" y="121.4">2</text>
<text x="182.3" y="124">3</text>
<text x="53.6" y="128.4" transform="rotate(-90 53.6 128.4)">23</text>
<text x="56.2" y="128.4" transform="rotate(-90 56.2 128.4)">22</text>
<text x="58.7" y="128.4" transform="rotate(-90 58.7 128.4)">21</text>
<text x="61.3" y="128.4" transform="rotate(-90 61.3 128.4)">20</text>
<text x="63.8" y="128.4" transform="rotate(-90 63.8 128.4)">19</text>
<text x="66.3" y="128.4" transform="rotate(-90 66.3 128.4)">18</text>
<text x="68.9" y="128.4" transform="rotate(-90 68.9 128.4)">17</text>
<text x="71.4" y="128.4" transform="rotate(-90 71.4 128.4)">16</text>
<text x="74" y="128.4" transform="rotate(-90 74 128.4)">15</text>
<text x="76.5" y="128.4" transform="rotate(-90 76.5 128.4)">14</text>
<text x="79" y="128.4" transform="rotate(-90 79 128.4)">13</text>
<text x="41.6" y="137.9">34</text>
<text x="47.3" y="133.3" transform="rotate(-90 47.3 133.3)">VIN</text>
<text x="49.8" y="134.6" transform="rotate(-90 49.8 134.6)">GND</text>
<text x="52.4" y="134.2" transform="rotate(-90 52.4 134.2)">3.3V</text>
<text x="54.9" y="132.3" transform="rotate(-90 54.9 132.3)">A9</text>
<text x="57.4" y="132.3" transform="rotate(-90 57.4 132.3)">A8</text>
<text x="60" y="132.3" transform="rotate(-90 60 132.3)">A7</text>
<text x="62.5" y="132.3" transform="rotate(-90 62.5 132.3)">A6</text>
<text x="65.1" y="132.3" transform="rotate(-90 65.1 132.3)">A5</text>
<text x="67.6" y="132.3" transform="rotate(-90 67.6 132.3)">A4</text>
<text x="70.1" y="132.3" transform="rotate(-90 70.1 132.3)">A3</text>
<text x="72.7" y="132.3" transform="rotate(-90 72.7 132.3)">A2</text>
<text x="75.2" y="132.3" transform="rotate(-90 75.2 132.3)">A1</text>
<text x="77.8" y="132.3" transform="rotate(-90 77.8 132.3)">A0</text>
<text x="80.3" y="134.2" transform="rotate(-90 80.3 134.2)">SCK</text>
<text x="82.4" y="137.9">41</text>
<text x="91" y="137.9">1</text>
<text x="44.7" y="139">NC</text>
<text x="72.5" y="141.8">Program</text>
<text x="75.1" y="139.2">on/Off</text>
<text x="82.4" y="140.5">42</text>
<text x="82.4" y="143">43</text>
<text x="91" y="143">3</text>
<text x="91" y="140.5">2</text>
<text x="93.4" y="141.8">2</text>
<text x="93.4" y="139.2">1</text>
<text x="76.2" y="144.3">GND</text>
<text x="76.4" y="149.4">VBat</text>
<text x="76.6" y="146.8">3.3V</text>
<text x="82.4" y="145.6">44</text>
<text x="82.4" y="148.1">45</text>
<text x="91" y="148.1">5</text>
<text x="91" y="145.6">4</text>
<text x="93.4" y="149.4">5</text>
<text x="93.4" y="146.8">4</text>
<text x="93.4" y="144.3">3</text>
<text x="47.3" y="158" transform="rotate(-90 47.3 158)">GND</text>
<text x="48.6" y="160.4" transform="rotate(-90 48.6 160.4)">0</text>
<text x="49.8" y="158" transform="rotate(-90 49.8 158)">RX1</text>
<text x="51.1" y="160.4" transform="rotate(-90 51.1 160.4)">1</text>
<text x="52.4" y="158" transform="rotate(-90 52.4 158)">TX1</text>
<text x="53.6" y="160.4" transform="rotate(-90 53.6 160.4)">2</text>
<text x="54.9" y="158" transform="rotate(-90 54.9 158)">OUT2</text>
<text x="56.2" y="160.4" transform="rotate(-90 56.2 160.4)">3</text>
<text x="57.4" y="158" transform="rotate(-90 57.4 158)">LRCLK2</text>
<text x="58.7" y="160.4" transform="rotate(-90 58.7 160.4)">4</text>
<text x="60" y="158" transform="rotate(-90 60 158)">BCLK2</text>
<text x="61.3" y="160.4" transform="rotate(-90 61.3 160.4)">5</text>
<text x="62.5" y="158" transform="rotate(-90 62.5 158)">IN2</text>
<text x="63.8" y="160.4" transform="rotate(-90 63.8 160.4)">6</text>
<text x="65.1" y="158" transform="rotate(-90 65.1 158)">OUT1D</text>
<text x="66.3" y="160.4" transform="rotate(-90 66.3 160.4)">7</text>
<text x="67.6" y="158" transform="rotate(-90 67.6 158)">RX2</text>
<text x="68.9" y="160.4" transform="rotate(-90 68.9 160.4)">8</text>
<text x="70.1" y="158" transform="rotate(-90 70.1 158)">TX2</text>
<text x="71.4" y="160.4" transform="rotate(-90 71.4 160.4)">9</text>
<text x="72.7" y="158" transform="rotate(-90 72.7 158)">OUT1C</text>
<text x="74" y="161.7" transform="rotate(-90 74 161.7)">10</text>
<text x="75.2" y="158" transform="rotate(-90 75.2 158)">CS</text>
<text x="76.5" y="161.7" transform="rotate(-90 76.5 161.7)">11</text>
<text x="77.8" y="158" transform="rotate(-90 77.8 158)">MOSI</text>
<text x="79" y="161.7" transform="rotate(-90 79 161.7)">12</text>
<text x="80.3" y="158" transform="rotate(-90 80.3 158)">MISO</text>
<text x="46.5" y="192.7" transform="rotate(-90 46.5 192.7)">14</text>
<text x="47.8" y="196.3" transform="rotate(-90 47.8 196.3)">14</text>
<text x="49" y="192.7" transform="rotate(-90 49 192.7)">13</text>
<text x="50.3" y="196.3" transform="rotate(-90 50.3 196.3)">13</text>
<text x="51.6" y="192.7" transform="rotate(-90 51.6 192.7)">12</text>
<text x="52.9" y="196.3" transform="rotate(-90 52.9 196.3)">12</text>
<text x="54.1" y="192.7" transform="rotate(-90 54.1 192.7)">11</text>
<text x="55.4" y="196.3" transform="rotate(-90 55.4 196.3)">11</text>
<text x="56.7" y="192.7" transform="rotate(-90 56.7 192.7)">10</text>
<text x="57.9" y="196.3" transform="rotate(-90 57.9 196.3)">10</text>
<text x="59.2" y="192.7" transform="rotate(-90 59.2 192.7)">9</text>
<text x="60.5" y="195" transform="rotate(-90 60.5 195)">9</text>
<text x="61.7" y="192.7" transform="rotate(-90 61.7 192.7)">8</text>
<text x="63" y="195" transform="rotate(-90 63 195)">8</text>
<text x="64.3" y="192.7" transform="rotate(-90 64.3 192.7)">7</text>
<text x="65.6" y="195" transform="rotate(-90 65.6 195)">7</text>
<text x="66.8" y="192.7" transform="rotate(-90 66.8 192.7)">6</text>
<text x="68.1" y="195" transform="rotate(-90 68.1 195)">6</text>
<text x="69.4" y="192.7" transform="rotate(-90 69.4 192.7)">5</text>
<text x="70.6" y="195" transform="rotate(-90 70.6 195)">5</text>
<text x="71.9" y="192.7" transform="rotate(-90 71.9 192.7)">4</text>
<text x="73.2" y="195" transform="rotate(-90 73.2 195)">4</text>
<text x="74.4" y="192.7" transform="rotate(-90 74.4 192.7)">3</text>
<text x="75.7" y="195" transform="rotate(-90 75.7 195)">3</text>
<text x="77" y="192.7" transform="rotate(-90 77 192.7)">2</text>
<text x="78.3" y="195" transform="rotate(-90 78.3 195)">2</text>
<text x="79.5" y="192.7" transform="rotate(-90 79.5 192.7)">1</text>
<text x="80.8" y="195" transform="rotate(-90 80.8 195)">1</text>
</g>
<g font-size="1.6" fill="#000080">
<text x="119.1" y="37.5">C5</text>
<text x="23.9" y="64.2">C4</text>
</g>
</svg>
